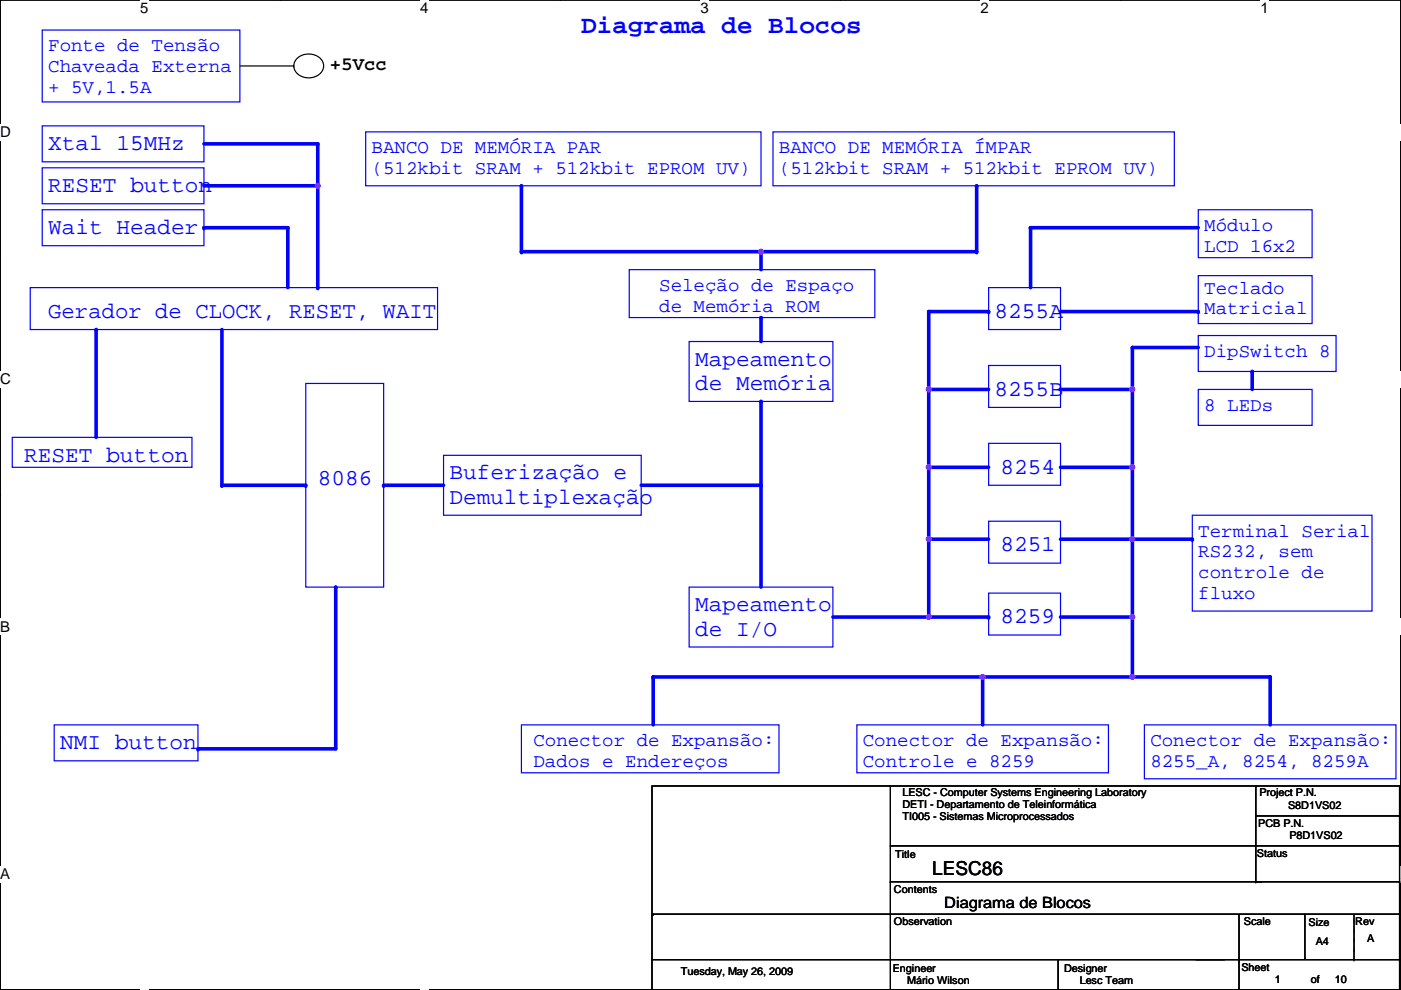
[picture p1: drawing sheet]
<svg xmlns="http://www.w3.org/2000/svg" width="297mm" height="210mm" viewBox="0 0 297 210" stroke-linecap="round" stroke-linejoin="round" font-family="sans-serif">
<path d="M.1 0h296.9v209.8h-296.9z" fill="none" stroke="#000" stroke-width=".25"/>
<g fill="#fff">
<path d="M29.7 0h1.8v3.5h-1.8z"/>
<path d="M29.7 209.8l1.8 .1z"/>
</g>
<path d="M59.4 0h.1M59.4 209.8h.1" fill="none" stroke="#000" stroke-width=".25"/>
<g fill="#fff">
<path d="M89.1 0h1.8v3.5h-1.8z"/>
<path d="M89.1 209.8l1.8 .1z"/>
</g>
<path d="M118.8 0h.1M118.8 209.8h.1" fill="none" stroke="#000" stroke-width=".25"/>
<g fill="#fff">
<path d="M148.5 0h1.8v3.5h-1.8z"/>
<path d="M148.5 209.8l1.8 .1z"/>
</g>
<path d="M178.2 0h.1M178.2 209.8h.1" fill="none" stroke="#000" stroke-width=".25"/>
<g fill="#fff">
<path d="M207.9 0h1.7v3.5h-1.7z"/>
<path d="M207.9 209.8l1.7 .1z"/>
</g>
<path d="M237.6 0h.1M237.6 209.8h.1" fill="none" stroke="#000" stroke-width=".25"/>
<g fill="#fff">
<path d="M267.3 0h1.7v3.5h-1.7z"/>
<path d="M267.3 209.8l1.7 .1z"/>
<path d="M.1 26.2h2.2v3.6h-2.2z"/>
<path d="M297 26.2l.1 3.6z"/>
<path d="M.1 78.7h2.2v3.5h-2.2z"/>
<path d="M297 78.7l.1 3.5z"/>
</g>
<path d="M.1 52.5h.1M297 52.5h.1" fill="none" stroke="#000" stroke-width=".25"/>
<g fill="#fff">
<path d="M.1 131.1h2.1v3.6h-2.1z"/>
<path d="M297 131.1l.1 3.6z"/>
</g>
<path d="M.1 104.9h.1M297 104.9h.1" fill="none" stroke="#000" stroke-width=".25"/>
<path d="M.1 104.9h.1M297 104.9h.1" fill="none" stroke="#000" stroke-width=".21"/>
<g fill="#fff">
<path d="M0 183.6h2.2v3.5h-2.2z"/>
<path d="M297 183.6l.1 3.5z"/>
</g>
<path d="M.1 157.4h.1M297 157.4h.1" fill="none" stroke="#000" stroke-width=".25"/>
<path d="M43.2 39.4h24.2" fill="none" stroke="#00f" stroke-width=".76"/>
<circle cx="67.4" cy="39.4" r=".38" fill="#00f"/>
<path d="M67.4 30.5v8.9" fill="none" stroke="#00f" stroke-width=".76"/>
<circle cx="67.4" cy="39.4" r=".38" fill="#00f"/>
<circle cx="67.4" cy="39.4" r=".5" fill="#f0f"/>
<circle cx="67.4" cy="39.4" r=".5" fill="none" stroke="#f0f" stroke-width=".25"/>
<path d="M43.2 48.3h17.8" fill="none" stroke="#00f" stroke-width=".76"/>
<circle cx="43.2" cy="48.3" r=".38" fill="#00f"/>
<path d="M61 48.3v12.7" fill="none" stroke="#00f" stroke-width=".76"/>
<circle cx="61" cy="48.3" r=".38" fill="#00f"/>
<path d="M113.1 53.4h.1M113.1 53.4h48.3" fill="none" stroke="#800040" stroke-width=".25"/>
<circle cx="161.3" cy="53.3" r=".5" fill="#f0f"/>
<circle cx="161.3" cy="53.3" r=".5" fill="none" stroke="#f0f" stroke-width=".25"/>
<path d="M161.4 53.4h45.7" fill="none" stroke="#00f" stroke-width=".76"/>
<circle cx="207.1" cy="53.4" r=".38" fill="#00f"/>
<path d="M207.1 39.4v14" fill="none" stroke="#00f" stroke-width=".76"/>
<circle cx="207.1" cy="39.4" r=".38" fill="#00f"/>
<path d="M110.6 53.4h50.8" fill="none" stroke="#00f" stroke-width=".76"/>
<circle cx="110.6" cy="53.4" r=".38" fill="#00f"/>
<path d="M110.6 39.4v14" fill="none" stroke="#00f" stroke-width=".76"/>
<circle cx="110.6" cy="39.4" r=".38" fill="#00f"/>
<path d="M136 102.9h25.4" fill="none" stroke="#00f" stroke-width=".76"/>
<circle cx="161.4" cy="102.9" r=".38" fill="#00f"/>
<path d="M161.4 85.1v39.4" fill="none" stroke="#00f" stroke-width=".76"/>
<circle cx="161.4" cy="85.1" r=".38" fill="#00f"/>
<path d="M81.3 102.9h12.7" fill="none" stroke="#00f" stroke-width=".76"/>
<circle cx="81.3" cy="102.9" r=".38" fill="#00f"/>
<path d="M47.1 69.9v33" fill="none" stroke="#00f" stroke-width=".76"/>
<circle cx="47.1" cy="102.9" r=".38" fill="#00f"/>
<path d="M47.1 102.9h17.7" fill="none" stroke="#00f" stroke-width=".76"/>
<circle cx="64.8" cy="102.9" r=".38" fill="#00f"/>
<path d="M42 158.8h29.2" fill="none" stroke="#00f" stroke-width=".76"/>
<circle cx="42" cy="158.8" r=".38" fill="#00f"/>
<path d="M71.2 124.5v34.3" fill="none" stroke="#00f" stroke-width=".76"/>
<circle cx="71.2" cy="124.5" r=".38" fill="#00f"/>
<path d="M176.6 130.8h20.3" fill="none" stroke="#00f" stroke-width=".76"/>
<circle cx="196.9" cy="130.8" r=".38" fill="#00f"/>
<circle cx="196.9" cy="130.8" r=".5" fill="#f0f"/>
<circle cx="196.9" cy="130.8" r=".5" fill="none" stroke="#f0f" stroke-width=".25"/>
<path d="M196.9 66.1h12.7" fill="none" stroke="#00f" stroke-width=".76"/>
<circle cx="209.6" cy="66.1" r=".38" fill="#00f"/>
<path d="M196.9 82.6h12.7" fill="none" stroke="#00f" stroke-width=".76"/>
<circle cx="196.9" cy="82.6" r=".38" fill="#00f"/>
<path d="M196.9 66.1v16.5" fill="none" stroke="#00f" stroke-width=".76"/>
<circle cx="196.9" cy="66.1" r=".38" fill="#00f"/>
<path d="M196.9 99.1h12.7" fill="none" stroke="#00f" stroke-width=".76"/>
<circle cx="196.9" cy="99.1" r=".38" fill="#00f"/>
<path d="M196.9 82.6v16.5" fill="none" stroke="#00f" stroke-width=".76"/>
<circle cx="196.9" cy="82.6" r=".38" fill="#00f"/>
<circle cx="196.9" cy="82.6" r=".5" fill="#f0f"/>
<circle cx="196.9" cy="82.6" r=".5" fill="none" stroke="#f0f" stroke-width=".25"/>
<path d="M196.9 114.3h12.7" fill="none" stroke="#00f" stroke-width=".76"/>
<circle cx="196.9" cy="114.3" r=".38" fill="#00f"/>
<path d="M196.9 99.1v15.2" fill="none" stroke="#00f" stroke-width=".76"/>
<circle cx="196.9" cy="99.1" r=".38" fill="#00f"/>
<circle cx="196.9" cy="99.1" r=".5" fill="#f0f"/>
<circle cx="196.9" cy="99.1" r=".5" fill="none" stroke="#f0f" stroke-width=".25"/>
<path d="M196.9 114.3v16.5" fill="none" stroke="#00f" stroke-width=".76"/>
<circle cx="196.9" cy="114.3" r=".38" fill="#00f"/>
<circle cx="196.9" cy="114.3" r=".5" fill="#f0f"/>
<circle cx="196.9" cy="114.3" r=".5" fill="none" stroke="#f0f" stroke-width=".25"/>
<path d="M224.9 114.3h15.2" fill="none" stroke="#00f" stroke-width=".76"/>
<circle cx="240.1" cy="114.3" r=".38" fill="#00f"/>
<path d="M224.9 66.1h29.2" fill="none" stroke="#00f" stroke-width=".76"/>
<circle cx="254.1" cy="66.1" r=".38" fill="#00f"/>
<path d="M224.9 82.6h15.2" fill="none" stroke="#00f" stroke-width=".76"/>
<circle cx="240.1" cy="82.6" r=".38" fill="#00f"/>
<path d="M240.1 73.7v8.9" fill="none" stroke="#00f" stroke-width=".76"/>
<circle cx="240.1" cy="82.6" r=".38" fill="#00f"/>
<circle cx="240.1" cy="82.6" r=".5" fill="#f0f"/>
<circle cx="240.1" cy="82.6" r=".5" fill="none" stroke="#f0f" stroke-width=".25"/>
<path d="M224.9 99.1h15.2" fill="none" stroke="#00f" stroke-width=".76"/>
<circle cx="240.1" cy="99.1" r=".38" fill="#00f"/>
<path d="M240.1 99.1v15.2" fill="none" stroke="#00f" stroke-width=".76"/>
<circle cx="240.1" cy="114.3" r=".38" fill="#00f"/>
<circle cx="240.1" cy="114.3" r=".5" fill="#f0f"/>
<circle cx="240.1" cy="114.3" r=".5" fill="none" stroke="#f0f" stroke-width=".25"/>
<path d="M224.9 130.8h15.2" fill="none" stroke="#00f" stroke-width=".76"/>
<circle cx="240.1" cy="130.8" r=".38" fill="#00f"/>
<path d="M240.1 114.3v16.5" fill="none" stroke="#00f" stroke-width=".76"/>
<circle cx="240.1" cy="130.8" r=".38" fill="#00f"/>
<path d="M240.1 114.3h12.7" fill="none" stroke="#00f" stroke-width=".76"/>
<circle cx="252.8" cy="114.3" r=".38" fill="#00f"/>
<path d="M196.9 130.8h12.7" fill="none" stroke="#00f" stroke-width=".76"/>
<circle cx="209.6" cy="130.8" r=".38" fill="#00f"/>
<path d="M20.4 69.9v22.8" fill="none" stroke="#00f" stroke-width=".76"/>
<circle cx="20.4" cy="69.9" r=".38" fill="#00f"/>
<path d="M218.5 48.3h35.6" fill="none" stroke="#00f" stroke-width=".76"/>
<circle cx="218.5" cy="48.3" r=".38" fill="#00f"/>
<path d="M218.5 48.3v12.7" fill="none" stroke="#00f" stroke-width=".76"/>
<circle cx="218.5" cy="48.3" r=".38" fill="#00f"/>
<path d="M240.1 73.7h14" fill="none" stroke="#00f" stroke-width=".76"/>
<circle cx="240.1" cy="73.7" r=".38" fill="#00f"/>
<path d="M265.5 78.8v3.8" fill="none" stroke="#00f" stroke-width=".76"/>
<circle cx="265.5" cy="78.8" r=".38" fill="#00f"/>
<path d="M240.1 82.6v16.5" fill="none" stroke="#00f" stroke-width=".76"/>
<circle cx="240.1" cy="99.1" r=".38" fill="#00f"/>
<circle cx="240.1" cy="99.1" r=".5" fill="#f0f"/>
<circle cx="240.1" cy="99.1" r=".5" fill="none" stroke="#f0f" stroke-width=".25"/>
<path d="M161.4 67.3v5.1" fill="none" stroke="#00f" stroke-width=".76"/>
<circle cx="161.4" cy="67.3" r=".38" fill="#00f"/>
<path d="M161.4 53.4v3.8" fill="none" stroke="#00f" stroke-width=".76"/>
<circle cx="161.4" cy="53.4" r=".38" fill="#00f"/>
<path d="M138.5 143.5h69.8" fill="none" stroke="#00f" stroke-width=".76"/>
<circle cx="138.5" cy="143.5" r=".38" fill="#00f"/>
<circle cx="208.3" cy="143.5" r=".5" fill="#f0f"/>
<circle cx="208.3" cy="143.5" r=".5" fill="none" stroke="#f0f" stroke-width=".25"/>
<path d="M208.3 143.5v10.2" fill="none" stroke="#00f" stroke-width=".76"/>
<circle cx="208.3" cy="143.5" r=".38" fill="#00f"/>
<path d="M240.1 143.5h29.2" fill="none" stroke="#00f" stroke-width=".76"/>
<circle cx="240.1" cy="143.5" r=".38" fill="#00f"/>
<path d="M269.3 143.5v10.2" fill="none" stroke="#00f" stroke-width=".76"/>
<circle cx="269.3" cy="143.5" r=".38" fill="#00f"/>
<path d="M138.5 143.5v10.2" fill="none" stroke="#00f" stroke-width=".76"/>
<circle cx="138.5" cy="143.5" r=".38" fill="#00f"/>
<path d="M240.1 130.8v12.7" fill="none" stroke="#00f" stroke-width=".76"/>
<circle cx="240.1" cy="130.8" r=".38" fill="#00f"/>
<circle cx="240.1" cy="143.5" r=".5" fill="#f0f"/>
<circle cx="240.1" cy="143.5" r=".5" fill="none" stroke="#f0f" stroke-width=".25"/>
<circle cx="240.1" cy="130.8" r=".5" fill="#f0f"/>
<circle cx="240.1" cy="130.8" r=".5" fill="none" stroke="#f0f" stroke-width=".25"/>
<path d="M208.3 143.5h31.8" fill="none" stroke="#00f" stroke-width=".76"/>
<circle cx="208.3" cy="143.5" r=".38" fill="#00f"/>
<path d="M43.2 30.5h24.2" fill="none" stroke="#00f" stroke-width=".76"/>
<circle cx="67.4" cy="30.5" r=".38" fill="#00f"/>
<path d="M67.4 39.4v21.6" fill="none" stroke="#00f" stroke-width=".76"/>
<circle cx="67.4" cy="61" r=".38" fill="#00f"/>
<g fill="none" stroke="#000" stroke-width=".25">
<path d="M50.9 14h11.4M62.3 14h.1M63 12.4a3.5 3.5 0 0 1 5.5 1 2.74 2.74 0 0 1-3.1 3.1 2.64 2.64 0 0 1-2.8-3.6zM138.2 166.6h158.5v43.2h-158.5zM188.8 179.3h107.9M188.8 166.6v43.2M266.3 166.6h.1M266.3 166.6v20.4M266.3 173h30.4M296.7 179.3h.1M296.7 173h.1M138.5 193.8h.1"/>
<path d="M138.5 193.8h158.2M188.8 187h.1M188.8 187h107.9M262.7 194.1v15.7M266.3 187h.1M276.7 193.8v9.4M287.1 194.1v9.4M296.7 187h.1M138.2 203.5h.1M138.2 203.5h50.3M188.8 209.8h.1M188.8 203.5h.1"/>
<path d="M188.8 203.5h107.9M224.3 209.8h.1M224.3 203.5v6.3M262.7 203.7h.1M262.7 209.8h.1M276.7 203.2h.1M287.1 203.5h.1M296.7 203.5h.1"/>
</g>
<path d="M287.1 193.8v9.7M287.1 203.5h.1" fill="none" stroke="#fff" stroke-width=".21" stroke-dasharray="1 1 1 1 1 1 1 1"/>
<path d="M287.1 193.8v9.7M287.1 203.5h.1" fill="none" stroke="#000" stroke-width=".21" stroke-dasharray="1 1 1 1 1 1 1 1"/>
<g fill="none" stroke="#00f" stroke-width=".25">
<path d="M9 6.4h41.9v15.2h-41.9zM9 35.6h34.2v7.6h-34.2zM9 26.7h34.2v7.6h-34.2zM77.5 28h83.9v11.4h-83.9zM163.9 28h85.1v11.4h-85.1zM9 44.5h34.2v7.6h-34.2zM133.4 57.2h52.1v10.1h-52.1zM254.1 58.4h24.1v10.2h-24.1zM254.1 44.5h24.1v10.1h-24.1zM6.4 61h86.4v8.9h-86.4zM146.1 72.4h30.5v12.7h-30.5zM209.6 61h15.3v8.9h-15.3z"/>
<path d="M209.6 77.5h15.3v8.9h-15.3zM254.1 71.1h29.2v7.7h-29.2zM2.6 92.7h38.1v6.4h-38.1zM64.8 81.3h16.5v43.2h-16.5zM94 96.5h42v12.7h-42zM209.6 94h15.3v8.9h-15.3zM254.1 82.6h24.1v7.6h-24.1zM209.6 110.5h15.3v8.9h-15.3zM252.8 109.2h38.1v20.4h-38.1zM146.1 124.5h30.5v12.7h-30.5zM209.6 125.8h15.3v8.8h-15.3zM11.5 153.7h30.5v7.6h-30.5z"/>
<path d="M110.6 153.7h54.6v10.2h-54.6zM181.7 153.7h53.3v10.2h-53.3zM242.6 153.7h53.4v11.4h-53.4z"/>
</g>
<circle cx="67.4" cy="39.4" r=".5" fill="#f0f"/>
<circle cx="67.4" cy="39.4" r=".5" fill="none" stroke="#f0f" stroke-width=".25"/>
<circle cx="161.3" cy="53.3" r=".5" fill="#f0f"/>
<circle cx="161.3" cy="53.3" r=".5" fill="none" stroke="#f0f" stroke-width=".25"/>
<circle cx="196.9" cy="130.8" r=".5" fill="#f0f"/>
<circle cx="196.9" cy="130.8" r=".5" fill="none" stroke="#f0f" stroke-width=".25"/>
<circle cx="196.9" cy="82.6" r=".5" fill="#f0f"/>
<circle cx="196.9" cy="82.6" r=".5" fill="none" stroke="#f0f" stroke-width=".25"/>
<circle cx="196.9" cy="99.1" r=".5" fill="#f0f"/>
<circle cx="196.9" cy="99.1" r=".5" fill="none" stroke="#f0f" stroke-width=".25"/>
<circle cx="196.9" cy="114.3" r=".5" fill="#f0f"/>
<circle cx="196.9" cy="114.3" r=".5" fill="none" stroke="#f0f" stroke-width=".25"/>
<circle cx="240.1" cy="82.6" r=".5" fill="#f0f"/>
<circle cx="240.1" cy="82.6" r=".5" fill="none" stroke="#f0f" stroke-width=".25"/>
<circle cx="240.1" cy="114.3" r=".5" fill="#f0f"/>
<circle cx="240.1" cy="114.3" r=".5" fill="none" stroke="#f0f" stroke-width=".25"/>
<circle cx="240.1" cy="99.1" r=".5" fill="#f0f"/>
<circle cx="240.1" cy="99.1" r=".5" fill="none" stroke="#f0f" stroke-width=".25"/>
<circle cx="208.3" cy="143.5" r=".5" fill="#f0f"/>
<circle cx="208.3" cy="143.5" r=".5" fill="none" stroke="#f0f" stroke-width=".25"/>
<circle cx="240.1" cy="143.5" r=".5" fill="#f0f"/>
<circle cx="240.1" cy="143.5" r=".5" fill="none" stroke="#f0f" stroke-width=".25"/>
<circle cx="240.1" cy="130.8" r=".5" fill="#f0f"/>
<circle cx="240.1" cy="130.8" r=".5" fill="none" stroke="#f0f" stroke-width=".25"/>
<text font-size="5.3" fill="#00f" x="123.3" y="7">Diagrama de Blocos</text>
<g font-size="4.8" fill="#00f">
<text x="10.2" y="31.8">Xtal 15MHz</text>
<text x="10.2" y="40.7">RESET button</text>
<text x="10.2" y="49.6">Wait Header</text>
<text x="10.2" y="67.4">Gerador de CLOCK, RESET, WAIT</text>
<text x="210.9" y="67.4">8255A</text>
<text x="147.4" y="77.5">Mapeamento</text>
<text x="147.4" y="82.7">de Memória</text>
<text x="210.9" y="83.9">8255B</text>
<text x="5.1" y="97.9">RESET button</text>
<text x="95.3" y="101.7">Buferização e</text>
<text x="212.2" y="100.4">8254</text>
<text x="67.4" y="102.9">8086</text>
<text x="95.3" y="106.8">Demultiplexação</text>
<text x="212.2" y="116.9">8251</text>
<text x="147.4" y="129.6">Mapeamento</text>
<text x="147.4" y="134.8">de I/O</text>
<text x="212.2" y="132.1">8259</text>
<text x="12.8" y="158.8">NMI button</text>
</g>
<g font-size="4.1" fill="#00f">
<text x="10.2" y="10.9">Fonte de Tensão</text>
<text x="10.2" y="15.3">Chaveada Externa</text>
<text x="10.2" y="19.7">+ 5V,1.5A</text>
<text x="78.8" y="32.5">BANCO DE MEMÓRIA PAR</text>
<text x="165.2" y="32.5">BANCO DE MEMÓRIA ÍMPAR</text>
<text x="78.8" y="36.9">(512kbit SRAM + 512kbit EPROM UV)</text>
<text x="165.2" y="36.9">(512kbit SRAM + 512kbit EPROM UV)</text>
<text x="255.3" y="49">Módulo</text>
<text x="255.3" y="53.4">LCD 16x2</text>
<text x="139.8" y="61.7">Seleção de Espaço</text>
<text x="255.3" y="62.3">Teclado</text>
<text x="139.8" y="66.1">de Memória ROM</text>
<text x="255.3" y="66.7">Matricial</text>
<text x="255.3" y="75.7">DipSwitch 8</text>
<text x="255.3" y="87.1">8 LEDs</text>
<text x="254.1" y="113.8">Terminal Serial</text>
<text x="254.1" y="118.2">RS232, sem</text>
<text x="254.1" y="122.5">controle de</text>
<text x="254.1" y="126.9">fluxo</text>
<text x="113.1" y="158.2">Conector de Expansão:</text>
<text x="182.9" y="158.2">Conector de Expansão:</text>
<text x="243.9" y="158.2">Conector de Expansão:</text>
<text x="113.1" y="162.6">Dados e Endereços</text>
<text x="182.9" y="162.6">Controle e 8259</text>
<text x="243.9" y="162.6">8255_A, 8254, 8259A</text>
</g>
<g font-size="4.1">
<text x="69.9" y="14.9">+5Vcc</text>
<text x="197.7" y="185.5">LESC86</text>
</g>
<text font-size="3.3" x="200.2" y="192.5">Diagrama de Blocos</text>
<g font-size="3.2">
<text x="29.7" y="2.8">5</text>
<text x="89.1" y="2.8">4</text>
<text x="148.5" y="2.8">3</text>
<text x="207.9" y="2.8">2</text>
<text x="267.3" y="2.8">1</text>
<text x=".1" y="29.1">D</text>
<text x=".1" y="81.5">C</text>
<text x=".1" y="134">B</text>
<text x=".1" y="186.4">A</text>
<text x="297" y="186.4">A</text>
</g>
<g font-size="2.3">
<text x="191.3" y="168.7">LESC - Computer Systems Engineering Laboratory</text>
<text x="191.3" y="171.2">DETI - Departamento de Teleinformática</text>
<text x="191.3" y="173.8">TI005 - Sistemas Microprocessados</text>
<text x="267" y="168.7">Project P.N.</text>
<text x="273.1" y="171.5">S8D1VS02</text>
<text x="266.8" y="175.3">PCB P.N.</text>
<text x="273.4" y="177.8">P8D1VS02</text>
<text x="189.8" y="181.9">Title</text>
<text x="266.5" y="181.7">Status</text>
<text x="189.5" y="189.3">Contents</text>
<text x="189.5" y="196.1">Observation</text>
<text x="263.7" y="196.1">Scale</text>
<text x="277.4" y="196.4">Size</text>
<text x="287.3" y="196.1">Rev</text>
<text x="279" y="200.4">A4</text>
<text x="289.9" y="199.7">A</text>
<text x="144.3" y="206.8">Tuesday, May 26, 2009</text>
<text x="189.3" y="206">Engineer</text>
<text x="192.3" y="208.6">Mário Wilson</text>
<text x="225.6" y="206">Designer</text>
<text x="228.9" y="208.6">Lesc Team</text>
<text x="263.2" y="205.8">Sheet</text>
<text x="270.3" y="208.3">1</text>
<text x="277.9" y="208.3">of</text>
<text x="283" y="208.3">10</text>
</g>
</svg>
